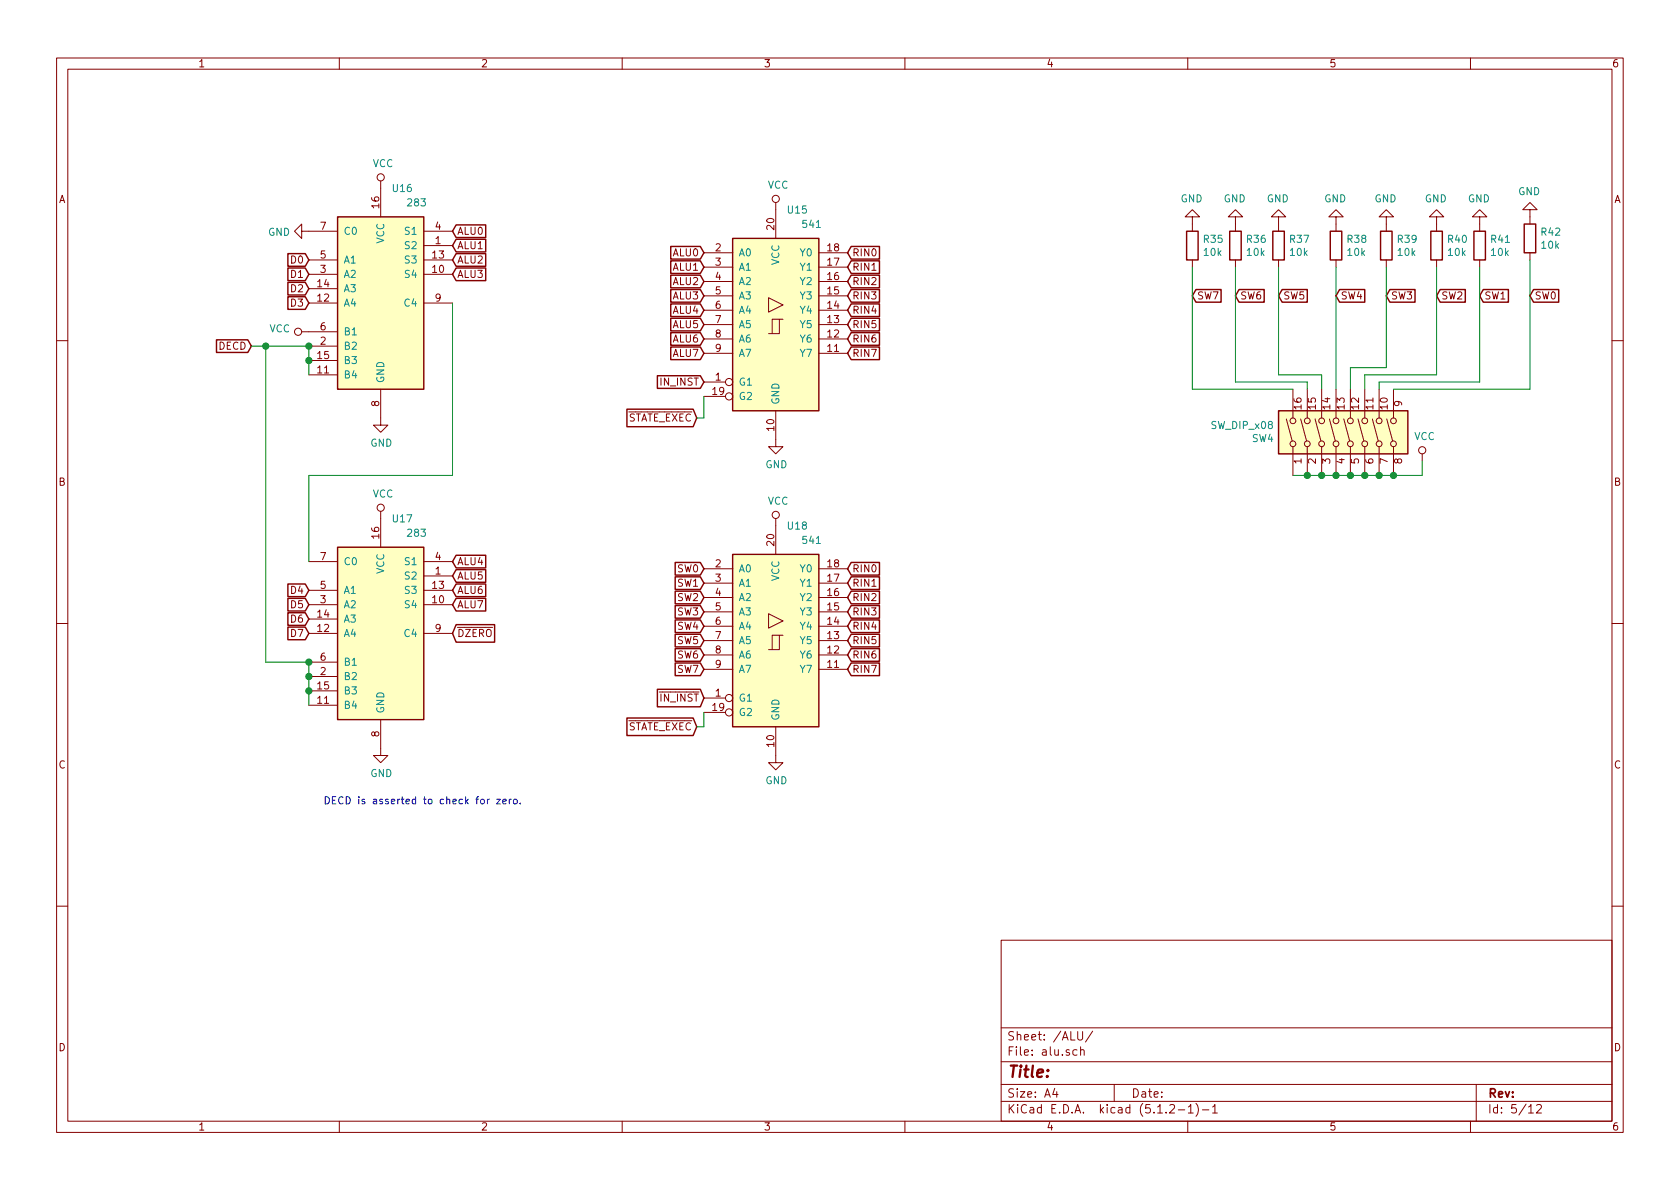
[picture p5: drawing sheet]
<svg xmlns="http://www.w3.org/2000/svg" width="297mm" height="210mm" viewBox="0 0 297 210" stroke-linecap="round" stroke-linejoin="round" font-family="sans-serif">
<g fill="none" stroke="#840000" stroke-width=".18">
<path d="M10 10.3h277v189.9h-277zM12 12.2h273v186.1h-273zM60 10.3v1.9M110 10.3v1.9M160 10.3v1.9M210 10.3v1.9M260 10.3v1.9M67.3 32v6.3M137.2 35.8v6.4M210.8 38.3h1.3l-1.3-1.2-1.3 1.2h1.3v2.6M218.4 38.3h1.3l-1.3-1.2-1.2 1.2h1.2v2.6M226.1 38.3h1.2l-1.2-1.2-1.3 1.2h1.3v2.6"/>
<path d="M236.2 38.3h1.3l-1.3-1.2-1.3 1.2h1.3v2.6M245.1 38.3h1.3l-1.3-1.2-1.3 1.2h1.3v2.6M254 38.3h1.3l-1.3-1.2-1.3 1.2h1.3v2.6M261.6 38.3h1.3l-1.3-1.2-1.3 1.2h1.3v2.6M270.5 37.1h1.3l-1.3-1.3-1.3 1.3h1.3v2.5M53.3 40.9v-1.3l-1.2 1.3 1.2 1.3v-1.3h6.4M53.3 58.7h6.4M54.6 48.5h5.1M54.6 53.6h5.1M54.6 46h5.1M54.6 51h5.1M74.9 43.4h5.1"/>
<path d="M74.9 48.5h5.1M74.9 53.6h5.1M74.9 46h5.1M74.9 40.9h5.1M124.5 59.9h5M124.5 57.4h5M124.5 54.9h5M124.5 52.3h5M124.5 49.8h5M124.5 47.2h5M124.5 44.7h5M135.9 52.6l2.5 1.3-2.5 1.3z"/>
<path d="M137.8 56.5h-1.3v2.5M138.4 56.5h-.6v2.5h-1.9M144.8 59.9h5.1M144.8 57.4h5.1M144.8 54.9h5.1M144.8 52.3h5.1M144.8 49.8h5.1M144.8 47.2h5.1M144.8 44.7h5.1M210.8 46v1.2M218.4 46v1.2M226.1 46v1.2"/>
<path d="M236.2 46v1.2M245.1 46v1.2M254 46v1.2M261.6 46v1.2M270.5 44.7v1.3M10 60.2h2M54.6 66.3h5.1M54.6 63.7h5.1M54.6 61.2h5.1M67.3 68.8v6.4h1.3l-1.3 1.2-1.3-1.2h1.3M124.5 67.6h3.8M124.5 62.5h5"/>
<path d="M124.5 70.1h3.8M137.2 72.6v6.4h1.2l-1.2 1.3-1.3-1.3h1.3M144.8 62.5h5.1M227.4 74.1l1.1 3.9M228.6 68.8v5.1M228.6 79v5.1M230 74.1l1 3.9M231.1 68.8v5.1M231.1 79v5.1M232.5 74.1l1.1 3.9M233.7 68.8v5.1M233.7 79v5.1"/>
<path d="M235.1 74.1l1 3.9M236.2 68.8v5.1M236.2 79v5.1M237.6 74.1l1 3.9M238.8 68.8v5.1M238.8 79v5.1M240.1 74.1l1 3.9M241.3 68.8v5.1M241.3 79v5.1M242.6 74.1l1.1 3.9M243.8 68.8v5.1M243.8 79v5.1"/>
<path d="M245.2 74.1l1 3.9M246.4 68.8v5.1M246.4 79v5.1M285 60.2h2M54.6 99.3h5.1M67.3 90.4v6.4M74.9 99.3h5.1M137.2 91.7v6.3M251.5 80.3v1.2M10 110.3h2M54.6 106.9h5.1M54.6 112h5.1"/>
<path d="M54.6 104.4h5.1M54.6 109.5h5.1M54.6 119.6h5.1M54.6 117.1h5.1M74.9 101.8h5.1M74.9 106.9h5.1M74.9 112h5.1M74.9 104.4h5.1M124.5 118.4h5M124.5 115.8h5M124.5 113.3h5M124.5 110.7h5"/>
<path d="M124.5 108.2h5M124.5 105.7h5M124.5 103.1h5M124.5 100.6h5M135.9 108.5l2.5 1.3-2.5 1.3zM137.8 112.3h-1.3v2.6M138.4 112.3h-.6v2.6h-1.9M144.8 118.4h5.1M144.8 115.8h5.1M144.8 113.3h5.1M144.8 110.7h5.1M144.8 108.2h5.1"/>
<path d="M144.8 105.7h5.1M144.8 103.1h5.1M144.8 100.6h5.1M285 110.3h2M54.6 124.7h5.1M54.6 122.2h5.1M67.3 127.2v6.4h1.3l-1.3 1.3-1.3-1.3h1.3M124.5 123.4h3.8M124.5 126h3.8M137.2 128.5v6.4h1.2l-1.2 1.2-1.3-1.2h1.3M10 160.2h2M177 166.3h108v32h-108z"/>
<path d="M285 160.2h2M60 198.3v1.9M110 198.3v1.9M160 198.3v1.9M177 194.8h108M177 191.8h108M177 187.8h108M177 181.8h108M186.5 192.5l-.4 1h1M186.8 193v1M190.4 185.7l-.4-.1-.3 .3 .1 .6 .2 .1 .4-.1M190.6 182.4v1.2l.2 .3h.3l.3-.3v-1.2"/>
<path d="M191.1 185.7l.2-.1 .3 .1 .1 .9M191.1 185.1v1.5M193.2 182.3l-1.3 2M197 191.8v3M206.8 195.5l.2-.2h.4l.2 .2 .1 .3-.1 .2-.8 .8h.9M208.3 196.3h1.2M210 198.3v1.9M210.1 195.8l.4-.5v1.5M210.1 196.8h.9M211.5 195.1a1.71 1.71 0 0 1 0 2.3M212.6 196.3h1.1M214.4 195.8l.4-.5v1.5"/>
<path d="M214.4 196.8h.8M260 198.3v1.9M261 191.8v6.5M270.3 195.8l.4-.5v1.5M270.3 196.8h.8M271.7 195.5l.2-.2h.4l.2 .5-.9 1h.9"/>
<circle cx="67.3" cy="31.4" r=".63"/>
<circle cx="137.2" cy="35.2" r=".63"/>
<circle cx="52.7" cy="58.7" r=".63"/>
<circle cx="128.9" cy="70.1" r=".63"/>
<circle cx="128.9" cy="67.6" r=".63"/>
<circle cx="228.6" cy="78.5" r=".51"/>
<circle cx="228.6" cy="74.4" r=".51"/>
<circle cx="231.1" cy="74.4" r=".51"/>
<circle cx="231.1" cy="78.5" r=".51"/>
<circle cx="233.7" cy="74.4" r=".51"/>
<circle cx="233.7" cy="78.5" r=".51"/>
<circle cx="236.2" cy="74.4" r=".51"/>
<circle cx="236.2" cy="78.5" r=".51"/>
<circle cx="238.8" cy="74.4" r=".51"/>
<circle cx="238.8" cy="78.5" r=".51"/>
<circle cx="241.3" cy="78.5" r=".51"/>
<circle cx="241.3" cy="74.4" r=".51"/>
<circle cx="243.8" cy="74.4" r=".51"/>
<circle cx="243.8" cy="78.5" r=".51"/>
<circle cx="246.4" cy="74.4" r=".51"/>
<circle cx="246.4" cy="78.5" r=".51"/>
<circle cx="251.5" cy="79.6" r=".63"/>
<circle cx="67.3" cy="89.8" r=".63"/>
<circle cx="137.2" cy="91.1" r=".63"/>
<circle cx="128.9" cy="123.4" r=".63"/>
<circle cx="128.9" cy="126" r=".63"/>
</g>
<g fill="#ffffc2" stroke="#ffffc2" stroke-width=".18">
<path d="M59.7 38.3h15.2v30.5h-15.2z"/>
<path d="M59.7 96.8h15.2v30.4h-15.2z"/>
<path d="M226.1 72.6h22.8v7.7h-22.8z"/>
<path d="M129.5 98h15.3v30.5h-15.3z"/>
<path d="M129.5 42.2h15.3v30.4h-15.3z"/>
</g>
<g fill="none" stroke="#840000" stroke-width=".25">
<path d="M59.7 38.3h15.2v30.5h-15.2zM80.6 39.8h5.3v2.2h-5.3l-.6-1.1zM269.5 39.6h2v5.1h-2zM50.9 44.9h3.1l.6 1.1-.6 1.1h-3.1zM50.9 47.4h3.1l.6 1.1-.6 1.1h-3.1zM50.9 49.9h3.1l.6 1.1-.6 1.2h-3.1zM50.9 52.5h3.1l.6 1.1-.6 1.1h-3.1zM80.6 42.3h5.3v2.2h-5.3l-.6-1.1zM80.6 44.9h5.3v2.2h-5.3l-.6-1.1zM80.6 47.4h5.3v2.2h-5.3l-.6-1.1zM118.6 53.7h5.2l.7 1.2-.7 1.1h-5.2zM118.6 56.3h5.2l.7 1.1-.7 1.1h-5.2z"/>
<path d="M118.6 58.8h5.2l.7 1.1-.7 1.2h-5.2zM118.6 43.6h5.2l.7 1.1-.7 1.1h-5.2zM118.6 46.1h5.2l.7 1.1-.7 1.2h-5.2zM118.6 48.7h5.2l.7 1.1-.7 1.1h-5.2zM118.6 51.2h5.2l.7 1.1-.7 1.1h-5.2zM129.5 42.2h15.3v30.4h-15.3zM150.5 58.8h5v2.3h-5l-.6-1.2zM150.5 56.3h5v2.2h-5l-.6-1.1zM150.5 53.7h5v2.3h-5l-.6-1.1zM150.5 43.6h5v2.2h-5l-.6-1.1zM150.5 46.1h5v2.3h-5l-.6-1.2zM150.5 48.7h5v2.2h-5l-.6-1.1z"/>
<path d="M150.5 51.2h5v2.2h-5l-.6-1.1zM209.8 40.9h2v5.1h-2zM211.5 51.2h4.4v2.2h-4.4l-.7-1.1zM217.4 40.9h2.1v5.1h-2.1zM219.1 51.2h4.4v2.2h-4.4l-.7-1.1zM225 40.9h2.1v5.1h-2.1zM226.7 51.2h4.4v2.2h-4.4l-.6-1.1zM235.2 40.9h2v5.1h-2zM236.9 51.2h4.4v2.2h-4.4l-.7-1.1zM244.1 40.9h2v5.1h-2zM245.7 51.2h4.5v2.2h-4.5l-.6-1.1zM253 40.9h2v5.1h-2z"/>
<path d="M254.6 51.2h4.5v2.2h-4.5l-.6-1.1zM260.6 40.9h2v5.1h-2zM262.3 51.2h4.4v2.2h-4.4l-.7-1.1zM271.1 51.2h4.5v2.2h-4.5l-.6-1.1zM38.3 60.1h5.5l.6 1.1-.6 1.1h-5.5zM110.8 72.4h11.8l.6 1.5-.6 1.6h-11.8zM116.2 66.4h7.6l.7 1.2-.7 1.1h-7.6zM118.6 61.4h5.2l.7 1.1-.7 1.1h-5.2zM150.5 61.4h5v2.2h-5l-.6-1.1zM226.1 72.6h22.8v7.7h-22.8zM59.7 96.8h15.2v30.4h-15.2zM80.6 98.2h5.3v2.2h-5.3l-.6-1.1z"/>
<path d="M119.4 99.5h4.4l.7 1.1-.7 1.1h-4.4zM129.5 98h15.3v30.5h-15.3zM150.5 99.5h5v2.2h-5l-.6-1.1zM50.9 103.3h3.1l.6 1.1-.6 1.1h-3.1zM50.9 105.8h3.1l.6 1.1-.6 1.1h-3.1zM50.9 108.4h3.1l.6 1.1-.6 1.1h-3.1zM50.9 110.9h3.1l.6 1.1-.6 1.1h-3.1zM80.6 100.7h5.3v2.3h-5.3l-.6-1.2zM80.6 103.3h5.3v2.2h-5.3l-.6-1.1zM80.6 105.8h5.3v2.2h-5.3l-.6-1.1zM80.6 110.5h6.9v3.1h-6.9l-.6-1.6zM119.4 117.2h4.4l.7 1.2-.7 1.1h-4.4z"/>
<path d="M119.4 114.7h4.4l.7 1.1-.7 1.1h-4.4zM119.4 112.2h4.4l.7 1.1-.7 1.1h-4.4zM119.4 109.6h4.4l.7 1.1-.7 1.2h-4.4zM119.4 102h4.4l.7 1.1-.7 1.1h-4.4zM119.4 104.5h4.4l.7 1.2-.7 1.1h-4.4zM119.4 107.1h4.4l.7 1.1-.7 1.1h-4.4zM150.5 117.2h5v2.3h-5l-.6-1.1zM150.5 114.7h5v2.2h-5l-.6-1.1zM150.5 112.2h5v2.2h-5l-.6-1.1zM150.5 109.6h5v2.3h-5l-.6-1.2zM150.5 102h5v2.2h-5l-.6-1.1zM150.5 104.5h5v2.3h-5l-.6-1.1z"/>
<path d="M150.5 107.1h5v2.2h-5l-.6-1.1zM110.8 127h11.8l.6 1.5-.6 1.6h-11.8zM116.2 121.9h7.6l.7 1.5-.7 1.6h-7.6z"/>
</g>
<g fill="none" stroke="#008400" stroke-width=".18">
<path d="M80 53.6v30.5h-25.4v15.2M210.8 47.2v21.6h17.8M218.4 47.2v20.4h12.7v1.2M226.1 47.2v19.1h7.6v2.5M236.2 47.2v21.6M245.1 47.2v17.8h-6.3v3.8M254 47.2v19.1h-12.7v2.5M261.6 47.2v20.4h-17.8v1.2M270.5 46v22.8h-24.1M44.4 61.2h10.2v5.1M47 61.2v55.9h7.6v7.6M124.5 70.1v3.8h-1.3"/>
<path d="M251.5 81.5v2.6h-22.9M124.5 126v2.5h-1.3"/>
</g>
<g fill="#008400" stroke="#008400" stroke-width=".25">
<circle cx="54.6" cy="61.2" r=".51"/>
<circle cx="54.6" cy="63.7" r=".51"/>
<circle cx="47" cy="61.2" r=".51"/>
<circle cx="54.6" cy="117.1" r=".51"/>
<circle cx="54.6" cy="119.6" r=".51"/>
<circle cx="54.6" cy="122.2" r=".51"/>
<circle cx="243.8" cy="84.1" r=".51"/>
<circle cx="241.3" cy="84.1" r=".51"/>
<circle cx="238.8" cy="84.1" r=".51"/>
<circle cx="236.2" cy="84.1" r=".51"/>
<circle cx="233.7" cy="84.1" r=".51"/>
<circle cx="231.1" cy="84.1" r=".51"/>
<circle cx="246.4" cy="84.1" r=".51"/>
</g>
<path d="M86.2 141.3v.9M86.5 141.3l-.3 .2M87.8 141.3h.7l-.7 .9h.7M88.9 141.7l.6-.1v-.2l-.4-.1-.2 .2 .1 .6h.5M90 141.3v.9M90.4 141.3l-.4 .2M90.8 141.4l.2-.1 .4 .1v.5l-.1 .2-.3 .1-.2-.2zM92 142v.2" fill="none" stroke="#0000c2" stroke-width=".18"/>
<text font-size="2.8" fill="#840000" x="178" y="190.5">Title:</text>
<g font-size="2.1" fill="#840000">
<text x="178" y="184">Sheet: /ALU/</text>
<text x="178" y="186.7">File: alu.sch</text>
<text x="178" y="196.9">KiCad E.D.A. kicad (5.1.2-1)-1</text>
<text x="178" y="194.1">Size: A4</text>
<text x="200" y="194.1">Date:</text>
<text x="263" y="194.1">Rev:</text>
<text x="263" y="196.9">Id: 5/12</text>
</g>
<g font-size="1.8" fill="#840000">
<text x="35" y="11.9">1</text>
<text x="85" y="11.9">2</text>
<text x="135" y="11.9">3</text>
<text x="185" y="11.9">4</text>
<text x="235" y="11.9">5</text>
<text x="285" y="11.9">6</text>
<text x="10.4" y="35.9">A</text>
<text x="285.4" y="35.9">A</text>
<text x="56.7" y="40.6">7</text>
<text x="67.1" y="36.8" transform="rotate(-90 67.1 36.8)">16</text>
<text x="77" y="40.6">4</text>
<text x="80.8" y="41.5">ALU0</text>
<text x="136.9" y="40.6" transform="rotate(-90 136.9 40.6)">20</text>
<text x="51.6" y="46.6">D0</text>
<text x="56.7" y="45.7">5</text>
<text x="76.5" y="45.7">13</text>
<text x="77" y="43.2">1</text>
<text x="80.8" y="44.1">ALU1</text>
<text x="80.8" y="46.6">ALU2</text>
<text x="119" y="45.3">ALU0</text>
<text x="119" y="47.9">ALU1</text>
<text x="126.5" y="44.4">2</text>
<text x="126.5" y="47">3</text>
<text x="146.4" y="47">17</text>
<text x="146.4" y="44.4">18</text>
<text x="150.6" y="45.3">RIN0</text>
<text x="150.6" y="47.9">RIN1</text>
<text x="51.6" y="49.1">D1</text>
<text x="51.6" y="51.7">D2</text>
<text x="56.2" y="53.3">12</text>
<text x="56.2" y="50.8">14</text>
<text x="56.7" y="48.3">3</text>
<text x="76.5" y="48.3">10</text>
<text x="77" y="53.3">9</text>
<text x="80.8" y="49.1">ALU3</text>
<text x="119" y="50.4">ALU2</text>
<text x="119" y="53">ALU3</text>
<text x="126.5" y="49.5">4</text>
<text x="126.5" y="52.1">5</text>
<text x="146.4" y="52.1">15</text>
<text x="146.4" y="49.5">16</text>
<text x="150.6" y="50.4">RIN2</text>
<text x="150.6" y="53">RIN3</text>
<text x="211.6" y="53">SW7</text>
<text x="219.2" y="53">SW6</text>
<text x="226.8" y="53">SW5</text>
<text x="237" y="53">SW4</text>
<text x="245.9" y="53">SW3</text>
<text x="254.8" y="53">SW2</text>
<text x="262.4" y="53">SW1</text>
<text x="271.3" y="53">SW0</text>
<text x="51.6" y="54.2">D3</text>
<text x="56.7" y="58.4">6</text>
<text x="119" y="55.5">ALU4</text>
<text x="119" y="58">ALU5</text>
<text x="126.5" y="54.6">6</text>
<text x="126.5" y="57.1">7</text>
<text x="126.5" y="59.7">8</text>
<text x="146.4" y="59.7">12</text>
<text x="146.4" y="57.1">13</text>
<text x="146.4" y="54.6">14</text>
<text x="150.6" y="58">RIN5</text>
<text x="150.6" y="55.5">RIN4</text>
<text x="38.7" y="61.8">DECD</text>
<text x="56.2" y="63.5">15</text>
<text x="56.7" y="61">2</text>
<text x="119" y="60.6">ALU6</text>
<text x="119" y="63.1">ALU7</text>
<text x="126.5" y="62.2">9</text>
<text x="146.4" y="62.2">11</text>
<text x="150.6" y="63.1">RIN7</text>
<text x="150.6" y="60.6">RIN6</text>
<text x="56.2" y="66">11</text>
<text x="67.1" y="71.9" transform="rotate(-90 67.1 71.9)">8</text>
<text x="116.9" y="68.2">IN_INST</text>
<text x="126" y="69.8">19</text>
<text x="126.5" y="67.3">1</text>
<text x="247.9" y="71.9" transform="rotate(-90 247.9 71.9)">9</text>
<text x="110.8" y="74.5">STATE_EXEC</text>
<text x="136.9" y="76.1" transform="rotate(-90 136.9 76.1)">10</text>
<text x="230.1" y="72.3" transform="rotate(-90 230.1 72.3)">16</text>
<text x="232.7" y="72.3" transform="rotate(-90 232.7 72.3)">15</text>
<text x="235.2" y="72.3" transform="rotate(-90 235.2 72.3)">14</text>
<text x="237.7" y="72.3" transform="rotate(-90 237.7 72.3)">13</text>
<text x="240.3" y="72.3" transform="rotate(-90 240.3 72.3)">12</text>
<text x="242.8" y="72.3" transform="rotate(-90 242.8 72.3)">11</text>
<text x="245.4" y="72.3" transform="rotate(-90 245.4 72.3)">10</text>
<text x="230.1" y="82" transform="rotate(-90 230.1 82)">1</text>
<text x="232.7" y="82" transform="rotate(-90 232.7 82)">2</text>
<text x="235.2" y="82" transform="rotate(-90 235.2 82)">3</text>
<text x="237.7" y="82" transform="rotate(-90 237.7 82)">4</text>
<text x="240.3" y="82" transform="rotate(-90 240.3 82)">5</text>
<text x="242.8" y="82" transform="rotate(-90 242.8 82)">6</text>
<text x="245.4" y="82" transform="rotate(-90 245.4 82)">7</text>
<text x="247.9" y="82" transform="rotate(-90 247.9 82)">8</text>
<text x="10.4" y="85.9">B</text>
<text x="285.4" y="85.9">B</text>
<text x="67.1" y="95.2" transform="rotate(-90 67.1 95.2)">16</text>
<text x="56.7" y="99.1">7</text>
<text x="77" y="101.6">1</text>
<text x="77" y="99.1">4</text>
<text x="80.8" y="99.9">ALU4</text>
<text x="119.8" y="101.2">SW0</text>
<text x="126.5" y="100.3">2</text>
<text x="136.9" y="96.5" transform="rotate(-90 136.9 96.5)">20</text>
<text x="146.4" y="100.3">18</text>
<text x="150.6" y="101.2">RIN0</text>
<text x="51.6" y="105">D4</text>
<text x="51.6" y="107.6">D5</text>
<text x="56.7" y="106.7">3</text>
<text x="56.7" y="104.1">5</text>
<text x="76.5" y="106.7">10</text>
<text x="76.5" y="104.1">13</text>
<text x="80.8" y="102.5">ALU5</text>
<text x="80.8" y="105">ALU6</text>
<text x="80.8" y="107.6">ALU7</text>
<text x="119.8" y="103.8">SW1</text>
<text x="119.8" y="106.3">SW2</text>
<text x="126.5" y="102.9">3</text>
<text x="126.5" y="105.4">4</text>
<text x="126.5" y="107.9">5</text>
<text x="146.4" y="107.9">15</text>
<text x="146.4" y="105.4">16</text>
<text x="146.4" y="102.9">17</text>
<text x="150.6" y="103.8">RIN1</text>
<text x="150.6" y="106.3">RIN2</text>
<text x="51.6" y="110.1">D6</text>
<text x="51.6" y="112.6">D7</text>
<text x="56.2" y="111.8">12</text>
<text x="56.2" y="109.2">14</text>
<text x="77" y="111.8">9</text>
<text x="80.8" y="112.6">DZERO</text>
<text x="119.8" y="113.9">SW5</text>
<text x="119.8" y="111.4">SW4</text>
<text x="119.8" y="108.8">SW3</text>
<text x="126.5" y="110.5">6</text>
<text x="126.5" y="113">7</text>
<text x="146.4" y="113">13</text>
<text x="146.4" y="110.5">14</text>
<text x="150.6" y="113.9">RIN5</text>
<text x="150.6" y="111.4">RIN4</text>
<text x="150.6" y="108.8">RIN3</text>
<text x="56.7" y="119.4">2</text>
<text x="56.7" y="116.8">6</text>
<text x="119.8" y="119">SW7</text>
<text x="119.8" y="116.5">SW6</text>
<text x="126.5" y="115.6">8</text>
<text x="126.5" y="118.1">9</text>
<text x="146.4" y="118.1">11</text>
<text x="146.4" y="115.6">12</text>
<text x="150.6" y="119">RIN7</text>
<text x="150.6" y="116.5">RIN6</text>
<text x="56.2" y="124.5">11</text>
<text x="56.2" y="121.9">15</text>
<text x="116.9" y="124.1">IN_INST</text>
<text x="126" y="125.7">19</text>
<text x="126.5" y="123.2">1</text>
<text x="67.1" y="130.3" transform="rotate(-90 67.1 130.3)">8</text>
<text x="110.8" y="129.2">STATE_EXEC</text>
<text x="10.4" y="135.9">C</text>
<text x="136.9" y="132" transform="rotate(-90 136.9 132)">10</text>
<text x="285.4" y="135.9">C</text>
<text x="10.4" y="185.9">D</text>
<text x="285.4" y="185.9">D</text>
<text x="35" y="199.9">1</text>
<text x="85" y="199.9">2</text>
<text x="135" y="199.9">3</text>
<text x="185" y="199.9">4</text>
<text x="235" y="199.9">5</text>
<text x="285" y="199.9">6</text>
</g>
<g font-size="1.8" fill="#008484">
<text x="65.9" y="29.6">VCC</text>
<text x="69.5" y="34">U16</text>
<text x="135.7" y="33.4">VCC</text>
<text x="208.7" y="35.8">GND</text>
<text x="216.4" y="35.8">GND</text>
<text x="224" y="35.8">GND</text>
<text x="234.1" y="35.8">GND</text>
<text x="243" y="35.8">GND</text>
<text x="251.9" y="35.8">GND</text>
<text x="259.5" y="35.8">GND</text>
<text x="268.4" y="34.5">GND</text>
<text x="47.4" y="41.7">GND</text>
<text x="60.7" y="41.5">C0</text>
<text x="71.8" y="41.5">S1</text>
<text x="72.2" y="36.5">283</text>
<text x="139.3" y="37.8">U15</text>
<text x="142" y="40.3">541</text>
<text x="272.6" y="41.7">R42</text>
<text x="60.7" y="46.6">A1</text>
<text x="67.9" y="43.1" transform="rotate(-90 67.9 43.1)">VCC</text>
<text x="71.8" y="44.1">S2</text>
<text x="71.8" y="46.6">S3</text>
<text x="130.6" y="45.3">A0</text>
<text x="130.6" y="47.9">A1</text>
<text x="137.8" y="46.9" transform="rotate(-90 137.8 46.9)">VCC</text>
<text x="141.6" y="47.9">Y1</text>
<text x="141.6" y="45.3">Y0</text>
<text x="212.9" y="42.9">R35</text>
<text x="212.9" y="45.3">10k</text>
<text x="220.5" y="42.9">R36</text>
<text x="220.5" y="45.3">10k</text>
<text x="228.1" y="42.9">R37</text>
<text x="228.2" y="45.3">10k</text>
<text x="238.3" y="42.9">R38</text>
<text x="238.3" y="45.3">10k</text>
<text x="247.2" y="42.9">R39</text>
<text x="247.2" y="45.3">10k</text>
<text x="256.1" y="42.9">R40</text>
<text x="256.1" y="45.3">10k</text>
<text x="263.7" y="42.9">R41</text>
<text x="263.7" y="45.3">10k</text>
<text x="272.6" y="44">10k</text>
<text x="60.7" y="51.7">A3</text>
<text x="60.7" y="49.1">A2</text>
<text x="71.8" y="49.1">S4</text>
<text x="130.6" y="50.4">A2</text>
<text x="130.6" y="53">A3</text>
<text x="141.6" y="53">Y3</text>
<text x="141.6" y="50.4">Y2</text>
<text x="47.6" y="58.8">VCC</text>
<text x="60.7" y="54.2">A4</text>
<text x="60.7" y="59.3">B1</text>
<text x="71.7" y="54.2">C4</text>
<text x="130.6" y="55.5">A4</text>
<text x="130.6" y="58">A5</text>
<text x="141.6" y="58">Y5</text>
<text x="141.6" y="55.5">Y4</text>
<text x="60.7" y="64.4">B3</text>
<text x="60.7" y="61.8">B2</text>
<text x="130.6" y="60.6">A6</text>
<text x="130.6" y="63.1">A7</text>
<text x="141.6" y="63.1">Y7</text>
<text x="141.6" y="60.6">Y6</text>
<text x="60.7" y="66.9">B4</text>
<text x="67.9" y="67.8" transform="rotate(-90 67.9 67.8)">GND</text>
<text x="130.6" y="68.2">G1</text>
<text x="130.6" y="70.7">G2</text>
<text x="137.8" y="71.6" transform="rotate(-90 137.8 71.6)">GND</text>
<text x="214.3" y="75.9">SW_DIP_x08</text>
<text x="250" y="77.8">VCC</text>
<text x="65.5" y="79">GND</text>
<text x="135.3" y="82.8">GND</text>
<text x="221.4" y="78.2">SW4</text>
<text x="65.9" y="88">VCC</text>
<text x="135.7" y="89.2">VCC</text>
<text x="69.5" y="92.4">U17</text>
<text x="72.2" y="94.9">283</text>
<text x="139.3" y="93.6">U18</text>
<text x="60.7" y="99.9">C0</text>
<text x="67.9" y="101.5" transform="rotate(-90 67.9 101.5)">VCC</text>
<text x="71.8" y="99.9">S1</text>
<text x="130.6" y="101.2">A0</text>
<text x="141.6" y="101.2">Y0</text>
<text x="142" y="96.2">541</text>
<text x="60.7" y="107.6">A2</text>
<text x="60.7" y="105">A1</text>
<text x="71.8" y="102.5">S2</text>
<text x="71.8" y="107.6">S4</text>
<text x="71.8" y="105">S3</text>
<text x="130.6" y="103.8">A1</text>
<text x="130.6" y="106.3">A2</text>
<text x="137.8" y="102.8" transform="rotate(-90 137.8 102.8)">VCC</text>
<text x="141.6" y="106.3">Y2</text>
<text x="141.6" y="103.8">Y1</text>
<text x="60.7" y="112.6">A4</text>
<text x="60.7" y="110.1">A3</text>
<text x="71.7" y="112.6">C4</text>
<text x="130.6" y="108.8">A3</text>
<text x="130.6" y="111.4">A4</text>
<text x="130.6" y="113.9">A5</text>
<text x="141.6" y="113.9">Y5</text>
<text x="141.6" y="111.4">Y4</text>
<text x="141.6" y="108.8">Y3</text>
<text x="60.7" y="117.7">B1</text>
<text x="130.6" y="116.5">A6</text>
<text x="130.6" y="119">A7</text>
<text x="141.6" y="119">Y7</text>
<text x="141.6" y="116.5">Y6</text>
<text x="60.7" y="125.3">B4</text>
<text x="60.7" y="122.8">B3</text>
<text x="60.7" y="120.3">B2</text>
<text x="130.6" y="124.1">G1</text>
<text x="67.9" y="126.2" transform="rotate(-90 67.9 126.2)">GND</text>
<text x="130.6" y="126.6">G2</text>
<text x="137.8" y="127.5" transform="rotate(-90 137.8 127.5)">GND</text>
<text x="65.5" y="137.4">GND</text>
<text x="135.3" y="138.7">GND</text>
</g>
<text font-size="1.8" fill="#0000c2" x="57.1" y="142.2">DECD is asserted to check for zero.</text>
</svg>
